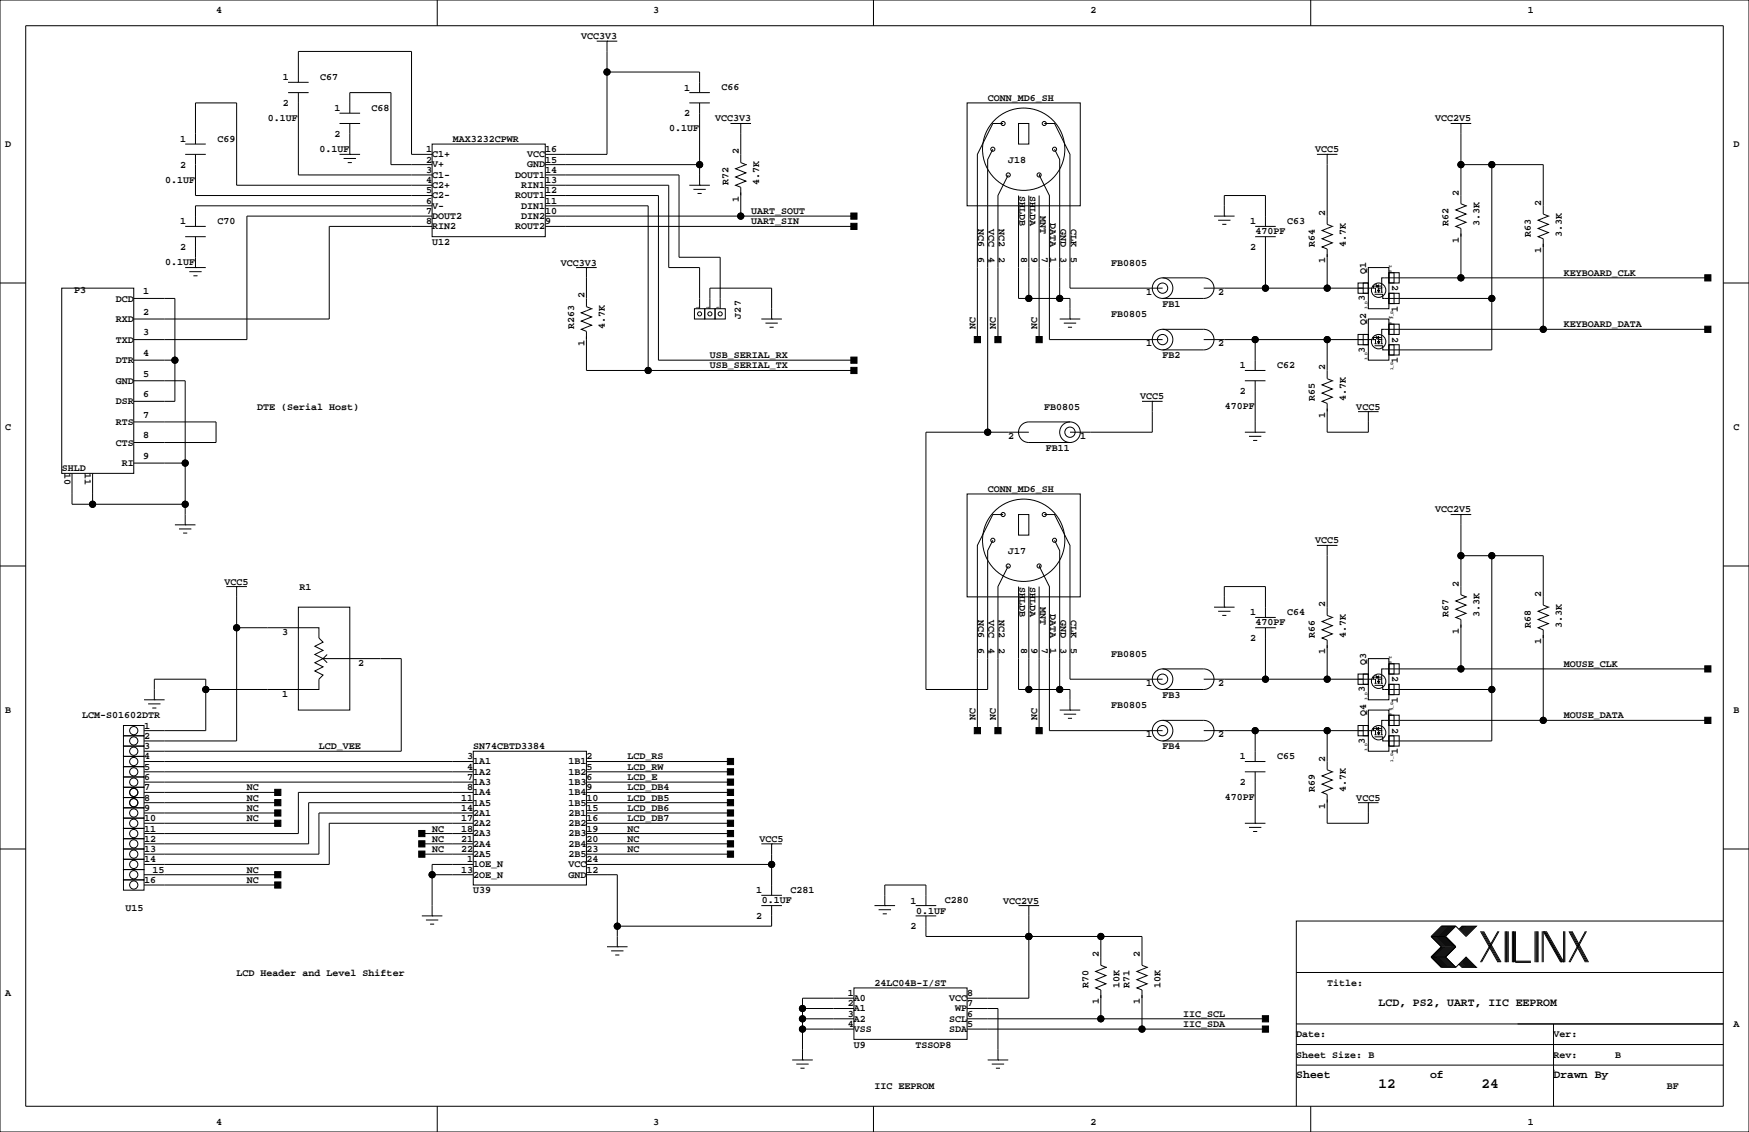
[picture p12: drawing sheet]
<svg xmlns="http://www.w3.org/2000/svg" width="432mm" height="279mm" viewBox="0 0 432 279" stroke-linecap="round" stroke-linejoin="round" font-family="sans-serif">
<g fill="none" stroke="#000" stroke-width=".25">
<path d="M0 0h431.8v279.4h-431.8zM6.3 6.4h419.1v266.6h-419.1zM107.9 0v6.4M147.3 10.2h5.1M149.9 10.2h.1M149.9 10.2v27.9h-15.3M149.9 17.8h22.8v5.1M215.6 0v6.4M323.6 0v6.4M45.7 38.1h5.1M45.7 35.6h5.1M48.3 35.6v-10.2h10.1v20.3h48.3"/>
<path d="M48.3 38.1v10.2h58.4M71.1 22.9h5.1M71.1 20.3h5.1M73.7 20.3v-7.6h27.9v25.4h5.1M73.7 22.9v20.3h33M83.8 38.1h5.1M83.8 30.5h5.1M83.8 27.9h5.1M84.8 39.1h3.1M86.4 38.1h.1M86.4 27.9v-5h10.1v17.7h10.2M86.4 30.5v7.6"/>
<path d="M106.7 35.6h27.9v22.8h-27.9zM170.2 22.9h5.1M170.2 25.4h5.1M172.7 25.4v20.3M180.3 30.5h5.1M182.9 30.5h.1M182.9 30.5v9.6l1.2 .5M238.8 25.4h27.9v25.4h-27.9zM245.1 36.8l-1.3 2.6v67.3M247.6 30.5h-2.5l-3.8 7.6v45.7M251.5 30.5h2.5v5.1h-2.5zM257.8 30.5h2.5l3.9 7.6v33h22.8"/>
<path d="M260.3 36.8l1.3 2.6v34.3M325.1 38.1h5.1M327.7 38.1h.1M327.7 38.1v17.3l1.2 .5M358.1 30.5h5.1M360.7 30.5h.1M360.7 30.5v19.8l1.2 .5M45.7 58.4h5.1M45.7 55.9h5.1M48.3 58.4v7.6M85.9 40.1h1M106.7 55.9h-25.4v22.8h-48.3"/>
<path d="M106.7 50.8h-58.4v5.1M106.7 53.3h-45.7v30.5h-28M134.6 50.8h25.4v40.6M134.6 45.7h30.5v20.3h7.6v10.2M134.6 48.3h28v40.6h48.2M134.6 53.3h76.2M134.6 40.6h38.1M134.6 55.9h76.2M134.6 43.2h33v20.3h10.2v12.7M170.2 45.7h5.1M171.2 46.7h3M172.2 47.8h1"/>
<path d="M172.7 45.7h.1M184.1 40.6h.1M184.1 40.6l-2.5 1.1 2.5 1-2.5 1 2.5 1-2.5 1 1.3 .5v7.1M248.9 43.2l-2.5 5.1v35.5M251.5 48.3v25.4h12.7v5M254 48.3v25.4M256.5 43.2h.1M256.5 43.2l2.6 5.1v35.5h27.9M256.5 48.3v35.5M299.7 53.3h5.1M300.7 54.4h3.1M301.8 55.4h1"/>
<path d="M302.3 53.3h.1M302.3 53.3v-5h10.1v7.6M309.9 58.4h5.1M309.9 55.9h5.1M312.4 58.4v12.7M328.9 55.9h.1M328.9 55.9l-2.5 1 2.5 1-2.5 1 2.5 1-2.5 1.1 1.3 .5v9.6M360.7 40.6h20.3v12.2l1.3 .5M361.9 50.8h.1M361.9 50.8l-2.5 1 2.5 1-2.5 1 2.5 1.1-2.5 1 1.3 .5v12.2M368.3 40.6v45.8h-26.9v-1.1h-2.1M382.3 53.3h.1"/>
<path d="M382.3 53.3l-2.6 1.1 2.6 1-2.6 1 2.6 1-2.6 1 1.3 .5v22.4M0 69.8h6.3M15.2 71.1h17.8v45.7h-17.8zM33 73.7h10.2v25.4h-10.2M45.7 66h5.1M46.7 67.1h3.1M47.8 68.1h1M48.3 66h.1M142.2 66h5.1M144.8 66h.1M144.8 66v9.7l1.2 .5M146 76.2h.1"/>
<path d="M146 76.2l-2.5 1 2.5 1-2.5 1 2.5 1.1-2.5 1 1.3 .5v9.6h66M171.4 76.2h2.6v2.5h-2.6zM174 76.2h2.5v2.5h-2.5zM175.3 76.2v-5.1h15.2v7.6M176.5 76.2h2.6v2.5h-2.6zM188 78.7h5M189 79.8h3M190.5 78.7h.1M261.6 78.7h5.1M262.6 79.8h3.1M264.2 78.7h.1M287 68.6h10.2a2.54 2.54 0 0 1 2.5 2.5 2.54 2.54 0 0 1-2.5 2.6h-10.2"/>
<path d="M297.2 71.1h42.4v1M335.3 69.8h2.5v2.6h-2.5zM336.5 69.8h1.3v2.6h-1.3zM337.8 66h5.1v10.2h-5.1zM337.8 78.7h5.1v10.2h-5.1zM339.3 72.6h2.1v1.1h26.9M339.3 72.1h.6M339.6 70.1l.3 .5 .5-.2v.5l-.5-.3 .2 .5M339.9 70.6h-.8v.5M340.1 71.6h.5l-.2 .5zM340.1 72.1h.5M340.4 70.6h.7"/>
<path d="M340.6 71.6h.1M340.9 72.1h.5M341.1 71.1v1M342.9 72.4h1.3v2.5h-1.3zM342.9 72.4h2.5v2.5h-2.5zM342.9 67.3h1.3v2.5h-1.3zM342.9 67.3h2.5v2.5h-2.5zM421.6 68.6h-80.5v2.5h-.7v.5M425.4 69.8h6.4M33 88.9h10.2M33 94h12.7v35.5M190 80.8h1"/>
<path d="M263.7 80.8h1M281.9 99.1h5.1M284.5 99.1h.1M284.5 99.1v7.6h-20.3M287 81.3h10.2a2.54 2.54 0 0 1 2.5 2.5 2.54 2.54 0 0 1-2.5 2.6h-10.2M297.2 83.8h42.4v1M307.3 91.4h5.1M307.3 94h5.1M309.9 83.8v7.6M309.9 94v12.7M327.7 83.8v9.7l1.2 .5M328.9 94h.1"/>
<path d="M328.9 94l-2.5 1 2.5 1-2.5 1 2.5 1-2.5 1.1 1.3 .5v7.1h10.1v-5.1M335.3 82.5h2.5v2.6h-2.5zM336.5 82.5h1.3v2.6h-1.3zM339.3 84.8h.6M339.6 82.8l.3 .5 .5-.2v.5l-.5-.3 .2 .5M339.9 83.3h-.8v.5M340.1 84.3h.5l-.2 .5zM340.1 84.8h.5M340.4 83.3h.7M340.6 84.3h.1M340.9 84.8h.5M341.1 83.8v1"/>
<path d="M342.9 85.1h1.3v2.5h-1.3zM342.9 85.1h2.5v2.5h-2.5zM342.9 80h1.3v2.5h-1.3zM342.9 80h2.5v2.5h-2.5zM421.6 81.3h-80.5v2.5h-.7v.5M17.8 116.8v7.7h27.9M22.9 116.8v7.7M33 104.1h20.3v5.1h-20.3M33 114.3h12.7M254 106.7h-25.4v63.5h15.2v-34.3l1.3-2.6M264.2 104.1h-10.2a2.54 2.54 0 0 0-2.5 2.6 2.54 2.54 0 0 0 2.5 2.5h10.2M307.3 106.7h5.1"/>
<path d="M308.4 107.7h3M309.4 108.7h1M309.9 106.7h.1M335.3 101.6h5.1M337.8 101.6h.1M0 139.7h6.3M43.2 129.5h5.1M44.2 130.6h3M45.2 131.6h1M45.7 129.5h.1M238.8 121.9h27.9v25.4h-27.9zM247.6 127h-2.5l-3.8 7.6v45.7"/>
<path d="M248.9 139.7l-2.5 5.1v35.5M251.5 127h2.5v5.1h-2.5zM256.5 139.7h.1M256.5 139.7l2.6 5.1v35.5h27.9M257.8 127h2.5l3.9 7.6v33h22.8M260.3 133.3l1.3 2.6v34.3M325.1 134.6h5.1M327.7 134.6h.1M327.7 134.6v17.3l1.2 .5M358.1 127h5.1M360.7 127h.1M360.7 127v19.8l1.2 .5"/>
<path d="M360.7 137.2h20.3v12.2l1.3 .5M368.3 137.2v45.7h-26.9v-1h-2.1M425.4 139.7h6.4M55.9 144.8h5.1M58.4 144.8h.1M58.4 154.9h20.3v2.6l1.1 1-2.1 1 2.1 1-2.1 1 2.1 1.1-2.1 1 2.1 1-2.1 1 2.1 1-1.1 1v2.6h-27.9M58.4 144.8v38.1h-22.8M73.7 149.9h12.7v25.4h-12.7zM251.5 144.8v25.4h12.7v5.1M254 144.8v25.4M256.5 144.8v35.5M299.7 149.9h5.1"/>
<path d="M300.7 150.9h3.1M301.8 151.9h1M302.3 149.9h.1M302.3 149.9v-5.1h10.1v7.6M309.9 154.9h5.1M309.9 152.4h5.1M312.4 154.9v12.7M328.9 152.4h.1M328.9 152.4l-2.5 1 2.5 1-2.5 1 2.5 1.1-2.5 1 1.3 .5v9.6M361.9 147.3h.1M361.9 147.3l-2.5 1 2.5 1.1-2.5 1 2.5 1-2.5 1 1.3 .5v12.2M382.3 149.9h.1"/>
<path d="M382.3 149.9l-2.6 1 2.6 1-2.6 1 2.6 1-2.6 1 1.3 .5v22.4M30.5 179.1h5.1v2.5h-5.1zM35.6 172.7h5M36.6 173.7h3M37.6 174.8h1M38.1 172.7h.1M38.1 172.7v-5.1h12.7v12.7h-15.2M79.8 162.6h19.3v22.8h-63.5M80.8 161.5l-1 1.1 1 1M261.6 175.3h5.1M262.6 176.3h3.1M263.7 177.3h1"/>
<path d="M264.2 175.3h.1M287 165.1h10.2a2.54 2.54 0 0 1 2.5 2.5 2.54 2.54 0 0 1-2.5 2.6h-10.2M287 177.8h10.2a2.54 2.54 0 0 1 2.5 2.5 2.54 2.54 0 0 1-2.5 2.6h-10.2M297.2 167.6h42.4v1.1M335.3 166.4h2.5v2.5h-2.5zM335.3 179.1h2.5v2.5h-2.5zM336.5 166.4h1.3v2.5h-1.3zM336.5 179.1h1.3v2.5h-1.3zM337.8 162.6h5.1v10.1h-5.1zM337.8 175.3h5.1v10.1h-5.1zM339.3 169.2h2.1v1h26.9M339.3 168.7h.6"/>
<path d="M339.6 166.6l.3 .5 .5-.2v.5l-.5-.3 .2 .5M339.6 179.3l.3 .5 .5-.2v.5l-.5-.3 .2 .5M339.9 167.1h-.8v.5M339.9 179.8h-.8v.5M340.1 168.1h.5l-.2 .6zM340.1 168.7h.5M340.4 167.1h.7M340.4 179.8h.7M340.6 168.1h.1M340.9 168.7h.5M341.1 167.6v1.1M342.9 168.9h1.3v2.5h-1.3z"/>
<path d="M342.9 168.9h2.5v2.5h-2.5zM342.9 163.8h1.3v2.6h-1.3zM342.9 163.8h2.5v2.6h-2.5zM342.9 176.5h1.3v2.6h-1.3zM342.9 176.5h2.5v2.6h-2.5zM421.6 165.1h-80.5v2.5h-.7v.5M421.6 177.8h-80.5v2.5h-.7v.5M30.5 199.4h5.1v2.5h-5.1zM30.5 189.2h5.1v2.6h-5.1zM30.5 191.8h5.1v2.5h-5.1zM30.5 196.8h5.1v2.6h-5.1zM30.5 194.3h5.1v2.5h-5.1z"/>
<path d="M30.5 184.1h5.1v2.6h-5.1zM30.5 186.7h5.1v2.5h-5.1zM30.5 181.6h5.1v2.5h-5.1zM35.6 198.1h33M35.6 188h81.2M35.6 190.5h81.2M35.6 193h81.2M35.6 195.6h33M116.8 185.4h28v33h-28zM116.8 198.1h-40.6v10.2h-40.6M116.8 195.6h-43.1v10.1h-38.1M144.8 198.1h35.5"/>
<path d="M144.8 188h35.5M144.8 190.5h35.5M144.8 193h35.5M144.8 195.6h35.5M297.2 180.3h42.4v1.1M307.3 188h5.1M307.3 190.5h5.1M309.9 180.3v7.7M309.9 190.5v12.7M327.7 180.3v9.7l1.2 .5M328.9 190.5h.1M328.9 190.5l-2.5 1 2.5 1-2.5 1 2.5 1.1-2.5 1 1.3 .5v7.1h10.1v-5.1"/>
<path d="M335.3 198.1h5.1M337.8 198.1h.1M339.3 181.4h.6M340.1 180.8h.5l-.2 .6zM340.1 181.4h.5M340.6 180.8h.1M340.9 181.4h.5M341.1 180.3v1.1M342.9 181.6h1.3v2.5h-1.3zM342.9 181.6h2.5v2.5h-2.5zM0 209.5h6.3M30.5 217.2h5.1v2.5h-5.1z"/>
<path d="M30.5 214.6h5.1v2.6h-5.1zM30.5 201.9h5.1v2.6h-5.1zM30.5 207h5.1v2.5h-5.1zM30.5 204.5h5.1v2.5h-5.1zM30.5 209.5h5.1v2.6h-5.1zM30.5 212.1h5.1v2.5h-5.1zM35.6 215.9h33M35.6 200.7h33M35.6 203.2h33M35.6 218.4h33M104.1 210.8h12.7M104.1 208.3h12.7"/>
<path d="M104.1 205.7h12.7M106.7 215.9h10.1M116.8 200.7h-38.1v10.1h-43.1M116.8 203.2h-35.5v10.2h-45.7M116.8 213.4h-10.1v12.7M144.8 210.8h35.5M144.8 208.3h35.5M144.8 205.7h35.5M144.8 215.9h7.6v17.8M144.8 213.4h45.7M144.8 200.7h35.5M144.8 203.2h35.5"/>
<path d="M188 208.3h5M190.5 208.3h.1M190.5 208.3v12.7M307.3 203.2h5.1M308.4 204.2h3M309.4 205.2h1M309.9 203.2h.1M425.4 209.5h6.4M104.1 226.1h5.1M105.2 227.1h3M106.2 228.1h1M106.7 226.1h.1"/>
<path d="M149.9 233.7h5M150.9 234.7h3M151.9 235.7h1M152.4 233.7h.1M188 223.5h5M188 221h5M190.5 223.5v5.1h-38.1M215.9 223.5h5.1M216.9 224.5h3.1M217.9 225.6h1M218.4 223.5h.1M218.4 223.5v-5.1h10.2v5.1"/>
<path d="M226.1 223.5h5M226.1 226.1h5M228.6 226.1v5h53.3v7.2l1.3 .5M251.5 223.5h5M254 231.1h.1M254 223.5h.1M254 223.5v22.9h-15.2M271.8 231.1v7.2l1.2 .5M273 238.8h.1M273 238.8l-2.5 1 2.5 1-2.5 1 2.5 1-2.5 1 1.3 .5v7.2M283.2 238.8h.1M283.2 238.8l-2.5 1 2.5 1-2.5 1 2.5 1-2.5 1 1.2 .5v9.7"/>
<path d="M353.3 236.2l2.6 2.6h3.5M353.3 231.1l2.6 2.6-2.6 2.5M353.3 236.2h3.6M353.3 231.1h3.6M356.1 228.6l-2.5 2.5 2.5 2.6-2.5 2.5 2.5 2.6M356.4 228.6l-2.6 2.5 2.6 2.6-2.6 2.5 2.6 2.6M356.6 228.6l-2.5 2.5 2.5 2.6-2.5 2.5 2.5 2.6M356.9 228.6l-2.6 2.5 2.6 2.6-2.6 2.5 2.6 2.6M356.9 231.1l2.5 2.6-2.5 2.5M356.9 236.2l2.5 2.6M357.1 228.6l-2.5 2.5 2.5 2.6-2.5 2.5 2.5 2.6M357.4 228.6l-2.6 2.5 2.6 2.6-2.6 2.5 2.6 2.6"/>
<path d="M357.6 228.6l-2.5 2.5 2.5 2.6-2.5 2.5 2.5 2.6M357.9 228.6l-2.6 2.5 2.6 2.6-2.6 2.5 2.6 2.6M358.1 228.6l-2.5 2.5 2.5 2.6-2.5 2.5 2.5 2.6M358.4 228.6l-2.5 2.5 2.5 2.6-2.5 2.5 2.5 2.6M358.6 228.6l-2.5 2.5 2.5 2.6-2.5 2.5 2.5 2.6M358.9 228.6l-2.5 2.5 2.5 2.6-2.5 2.5 2.5 2.6M359.2 228.6l-2.6 2.5 2.6 2.6-2.6 2.5 2.6 2.6M359.4 228.6l2.5 2.5 2.6-2.5h-3.6l-.7 .8M359.4 228.6h-3.5l-2.6 2.5M359.4 228.6l-2.5 2.5M360.2 238l.7 .8h3.6l-2.6-2.6-2.5 2.6M360.4 237.7l1 1.1"/>
<path d="M360.4 238l.8 .8M360.7 237.5l1.2 1.3M360.7 237.7l1 1.1M360.9 237.2l1.6 1.6M360.9 237.5l1.3 1.3M361.2 237l1.8 1.8M361.2 237.2l1.5 1.6M361.2 228.6l-.8 .8M361.4 236.7l2.1 2.1M361.4 237l1.8 1.8M361.4 228.6l-1 1M361.7 236.5l2.3 2.3"/>
<path d="M361.7 236.7l2 2.1M361.7 228.6l-1 1M361.9 236.5l2.3 2.3M361.9 228.6l-1.2 1.3M362.2 228.6l-1.3 1.3M362.5 228.6l-1.6 1.5M362.7 228.6l-1.5 1.5M363 228.6l-1.8 1.8M363.2 228.6l-1.8 1.8M363.5 228.6l-2.1 2M363.7 228.6l-2 2M364 228.6l-2.3 2.3"/>
<path d="M364.2 228.6l-2.3 2.3M365.5 229.9l4.3 7.6M365.8 229.9l4.3 7.6M366 229.9l4.3 7.6M366.3 229.9l4.3 7.6M369.8 229.9l-4.3 7.6M370.1 229.9l-4.3 7.6M371.6 229.9v7.6M371.9 229.9v7.6M372.1 229.9v7.6M372.4 229.9v7.6M373.4 229.9v7.6"/>
<path d="M373.6 229.9v7.6M373.9 229.9v7.6M374.1 229.9v7.6h3.9M374.1 237.2h3.9M379 229.9v7.6M379.2 229.9v7.6M379.5 229.9v7.6M379.7 229.9v7.6M380.7 229.9v7.6M381 237.5v-7.6l4.3 7.6M381.3 229.9l4.3 7.6M381.5 229.9l4.3 7.6"/>
<path d="M381.8 229.9l4.3 7.6v-7.6M386.3 229.9v7.6M387.3 229.9l4.1 7.6M387.6 229.9l4.1 7.6M387.9 229.9l4 7.6M388.1 229.9l4.1 7.6M391.4 229.9l-4.1 7.6M391.7 229.9l-4.1 7.6M425.4 227.3h-105.4v35.6M198.1 248.9h12.7M198.1 254h12.7M198.1 251.5h12.7"/>
<path d="M210.8 243.8h28v12.7h-28zM210.8 246.4h-12.7v15.2M238.8 248.9h7.6v12.7M238.8 254h73.6M238.8 251.5h73.6M320 257.8h105.4M320 252.7h105.4M320 240h105.4M383.5 252.7v20.3M107.9 273v6.4M195.6 261.6h5.1M196.6 262.6h3"/>
<path d="M197.6 263.7h1M198.1 261.6h.1M215.6 273v6.4M243.8 261.6h5.1M244.9 262.6h3M245.9 263.7h1M246.4 261.6h.1M320 262.9v10.1M320 262.9h105.4M323.6 273v6.4M383.5 264.2h.1"/>
<circle cx="149.9" cy="17.8" r=".76"/>
<circle cx="245.1" cy="36.8" r=".51"/>
<circle cx="247.6" cy="30.5" r=".51"/>
<circle cx="252.7" cy="36.8" r="10.2"/>
<circle cx="257.8" cy="30.5" r=".51"/>
<circle cx="260.3" cy="36.8" r=".51"/>
<circle cx="172.7" cy="40.6" r=".76"/>
<circle cx="182.9" cy="53.3" r=".76"/>
<circle cx="248.9" cy="43.2" r=".51"/>
<circle cx="256.5" cy="43.2" r=".51"/>
<circle cx="360.7" cy="40.6" r=".76"/>
<circle cx="368.3" cy="40.6" r=".76"/>
<circle cx="172.7" cy="77.5" r=".51"/>
<circle cx="175.3" cy="77.5" r=".51"/>
<circle cx="177.8" cy="77.5" r=".51"/>
<circle cx="254" cy="73.7" r=".76"/>
<circle cx="261.6" cy="73.7" r=".76"/>
<circle cx="287" cy="71.1" r="1.27"/>
<circle cx="287" cy="71.1" r="2.54"/>
<circle cx="312.4" cy="71.1" r=".76"/>
<circle cx="327.7" cy="71.1" r=".76"/>
<circle cx="340.4" cy="71.6" r="1.78"/>
<circle cx="360.7" cy="68.6" r=".76"/>
<circle cx="368.3" cy="73.7" r=".76"/>
<circle cx="43.2" cy="88.9" r=".76"/>
<circle cx="160" cy="91.4" r=".76"/>
<circle cx="287" cy="83.8" r="1.27"/>
<circle cx="287" cy="83.8" r="2.54"/>
<circle cx="309.9" cy="83.8" r=".76"/>
<circle cx="327.7" cy="83.8" r=".76"/>
<circle cx="340.4" cy="84.3" r="1.78"/>
<circle cx="381" cy="81.3" r=".76"/>
<circle cx="45.7" cy="114.3" r=".76"/>
<circle cx="243.8" cy="106.7" r=".76"/>
<circle cx="264.2" cy="106.7" r="1.27"/>
<circle cx="264.2" cy="106.7" r="2.54"/>
<circle cx="22.9" cy="124.5" r=".76"/>
<circle cx="45.7" cy="124.5" r=".76"/>
<circle cx="245.1" cy="133.3" r=".51"/>
<circle cx="247.6" cy="127" r=".51"/>
<circle cx="248.9" cy="139.7" r=".51"/>
<circle cx="252.7" cy="133.3" r="10.2"/>
<circle cx="256.5" cy="139.7" r=".51"/>
<circle cx="257.8" cy="127" r=".51"/>
<circle cx="260.3" cy="133.3" r=".51"/>
<circle cx="360.7" cy="137.2" r=".76"/>
<circle cx="368.3" cy="137.2" r=".76"/>
<circle cx="58.4" cy="154.9" r=".76"/>
<circle cx="50.8" cy="170.2" r=".76"/>
<circle cx="254" cy="170.2" r=".76"/>
<circle cx="261.6" cy="170.2" r=".76"/>
<circle cx="287" cy="167.6" r="1.27"/>
<circle cx="287" cy="167.6" r="2.54"/>
<circle cx="312.4" cy="167.6" r=".76"/>
<circle cx="327.7" cy="167.6" r=".76"/>
<circle cx="340.4" cy="168.1" r="1.78"/>
<circle cx="360.7" cy="165.1" r=".76"/>
<circle cx="368.3" cy="170.2" r=".76"/>
<circle cx="381" cy="177.8" r=".76"/>
<circle cx="33" cy="190.5" r="1.02"/>
<circle cx="33" cy="185.4" r="1.02"/>
<circle cx="33" cy="182.9" r="1.02"/>
<circle cx="33" cy="198.1" r="1.02"/>
<circle cx="33" cy="195.6" r="1.02"/>
<circle cx="33" cy="180.3" r="1.02"/>
<circle cx="33" cy="193" r="1.02"/>
<circle cx="33" cy="188" r="1.02"/>
<circle cx="287" cy="180.3" r="1.27"/>
<circle cx="287" cy="180.3" r="2.54"/>
<circle cx="309.9" cy="180.3" r=".76"/>
<circle cx="327.7" cy="180.3" r=".76"/>
<circle cx="340.4" cy="180.8" r="1.78"/>
<circle cx="33" cy="215.9" r="1.02"/>
<circle cx="33" cy="203.2" r="1.02"/>
<circle cx="33" cy="210.8" r="1.02"/>
<circle cx="33" cy="208.3" r="1.02"/>
<circle cx="33" cy="200.7" r="1.02"/>
<circle cx="33" cy="213.4" r="1.02"/>
<circle cx="33" cy="218.4" r="1.02"/>
<circle cx="33" cy="205.7" r="1.02"/>
<circle cx="106.7" cy="215.9" r=".76"/>
<circle cx="190.5" cy="213.4" r=".76"/>
<circle cx="152.4" cy="228.6" r=".76"/>
<circle cx="254" cy="231.1" r=".76"/>
<circle cx="271.8" cy="231.1" r=".76"/>
<circle cx="198.1" cy="254" r=".76"/>
<circle cx="198.1" cy="248.9" r=".76"/>
<circle cx="198.1" cy="251.5" r=".76"/>
<circle cx="271.8" cy="251.5" r=".76"/>
<circle cx="281.9" cy="254" r=".76"/>
</g>
<g fill="#000" stroke="#000" stroke-width=".25">
<path d="M210.1 55.1h1.5v1.5h-1.5z" fill-rule="evenodd"/>
<path d="M210.1 52.6h1.5v1.5h-1.5z" fill-rule="evenodd"/>
<path d="M420.9 67.8h1.5v1.5h-1.5z" fill-rule="evenodd"/>
<path d="M210.1 90.7h1.5v1.5h-1.5z" fill-rule="evenodd"/>
<path d="M210.1 88.1h1.5v1.6h-1.5z" fill-rule="evenodd"/>
<path d="M240.5 83.1h1.6v1.5h-1.6z" fill-rule="evenodd"/>
<path d="M245.6 83.1h1.5v1.5h-1.5z" fill-rule="evenodd"/>
<path d="M255.8 83.1h1.5v1.5h-1.5z" fill-rule="evenodd"/>
<path d="M420.9 80.5h1.5v1.5h-1.5z" fill-rule="evenodd"/>
<path d="M420.9 164.3h1.5v1.6h-1.5z" fill-rule="evenodd"/>
<path d="M420.9 177h1.5v1.6h-1.5z" fill-rule="evenodd"/>
<path d="M67.8 194.8h1.5v1.5h-1.5z" fill-rule="evenodd"/>
<path d="M67.8 197.4h1.5v1.5h-1.5z" fill-rule="evenodd"/>
<path d="M179.6 187.2h1.5v1.5h-1.5z" fill-rule="evenodd"/>
<path d="M179.6 189.7h1.5v1.6h-1.5z" fill-rule="evenodd"/>
<path d="M179.6 192.3h1.5v1.5h-1.5z" fill-rule="evenodd"/>
<path d="M179.6 194.8h1.5v1.5h-1.5z" fill-rule="evenodd"/>
<path d="M179.6 197.4h1.5v1.5h-1.5z" fill-rule="evenodd"/>
<path d="M240.5 179.6h1.6v1.5h-1.6z" fill-rule="evenodd"/>
<path d="M245.6 179.6h1.5v1.5h-1.5z" fill-rule="evenodd"/>
<path d="M255.8 179.6h1.5v1.5h-1.5z" fill-rule="evenodd"/>
<path d="M67.8 199.9h1.5v1.5h-1.5z" fill-rule="evenodd"/>
<path d="M67.8 202.4h1.5v1.6h-1.5z" fill-rule="evenodd"/>
<path d="M67.8 217.7h1.5v1.5h-1.5z" fill-rule="evenodd"/>
<path d="M67.8 215.1h1.5v1.6h-1.5z" fill-rule="evenodd"/>
<path d="M103.4 205h1.5v1.5h-1.5z" fill-rule="evenodd"/>
<path d="M103.4 207.5h1.5v1.5h-1.5z" fill-rule="evenodd"/>
<path d="M103.4 210.1h1.5v1.5h-1.5z" fill-rule="evenodd"/>
<path d="M179.6 210.1h1.5v1.5h-1.5z" fill-rule="evenodd"/>
<path d="M179.6 207.5h1.5v1.5h-1.5z" fill-rule="evenodd"/>
<path d="M179.6 205h1.5v1.5h-1.5z" fill-rule="evenodd"/>
<path d="M179.6 199.9h1.5v1.5h-1.5z" fill-rule="evenodd"/>
<path d="M179.6 202.4h1.5v1.6h-1.5z" fill-rule="evenodd"/>
<path d="M311.7 250.7h1.5v1.5h-1.5z" fill-rule="evenodd"/>
<path d="M311.7 253.2h1.5v1.6h-1.5z" fill-rule="evenodd"/>
<circle cx="149.9" cy="17.8" r=".76"/>
<circle cx="172.7" cy="40.6" r=".76"/>
<circle cx="182.9" cy="53.3" r=".76"/>
<circle cx="360.7" cy="40.6" r=".76"/>
<circle cx="368.3" cy="40.6" r=".76"/>
<circle cx="254" cy="73.7" r=".76"/>
<circle cx="261.6" cy="73.7" r=".76"/>
<circle cx="312.4" cy="71.1" r=".76"/>
<circle cx="327.7" cy="71.1" r=".76"/>
<circle cx="360.7" cy="68.6" r=".76"/>
<circle cx="368.3" cy="73.7" r=".76"/>
<circle cx="43.2" cy="88.9" r=".76"/>
<circle cx="160" cy="91.4" r=".76"/>
<circle cx="309.9" cy="83.8" r=".76"/>
<circle cx="327.7" cy="83.8" r=".76"/>
<circle cx="381" cy="81.3" r=".76"/>
<circle cx="45.7" cy="114.3" r=".76"/>
<circle cx="243.8" cy="106.7" r=".76"/>
<circle cx="22.9" cy="124.5" r=".76"/>
<circle cx="45.7" cy="124.5" r=".76"/>
<circle cx="360.7" cy="137.2" r=".76"/>
<circle cx="368.3" cy="137.2" r=".76"/>
<circle cx="58.4" cy="154.9" r=".76"/>
<circle cx="50.8" cy="170.2" r=".76"/>
<circle cx="254" cy="170.2" r=".76"/>
<circle cx="261.6" cy="170.2" r=".76"/>
<circle cx="312.4" cy="167.6" r=".76"/>
<circle cx="327.7" cy="167.6" r=".76"/>
<circle cx="360.7" cy="165.1" r=".76"/>
<circle cx="368.3" cy="170.2" r=".76"/>
<circle cx="381" cy="177.8" r=".76"/>
<circle cx="309.9" cy="180.3" r=".76"/>
<circle cx="327.7" cy="180.3" r=".76"/>
<circle cx="106.7" cy="215.9" r=".76"/>
<circle cx="190.5" cy="213.4" r=".76"/>
<circle cx="152.4" cy="228.6" r=".76"/>
<circle cx="254" cy="231.1" r=".76"/>
<circle cx="271.8" cy="231.1" r=".76"/>
<circle cx="198.1" cy="254" r=".76"/>
<circle cx="198.1" cy="248.9" r=".76"/>
<circle cx="198.1" cy="251.5" r=".76"/>
<circle cx="271.8" cy="251.5" r=".76"/>
<circle cx="281.9" cy="254" r=".76"/>
</g>
<g font-size="3.5">
<text x="340.4" y="268.5">12</text>
<text x="365.8" y="268.5">24</text>
</g>
<g font-size="2.8">
<text x="340.4" y="248.3">LCD, PS2, UART, IIC EEPROM</text>
<text x="320" y="266.1">Sheet</text>
<text x="353.1" y="266.1">of</text>
<text x="383.5" y="266.1">Drawn By</text>
</g>
<g font-size="2.5">
<text x="53.3" y="3.3">4</text>
<text x="161.3" y="3.3">3</text>
<text x="269.2" y="3.3">2</text>
<text x="377.2" y="3.3">1</text>
<text x="143.5" y="9.7">VCC3V3</text>
<text x="69.8" y="19.8">1</text>
<text x="79.1" y="19.7">C67</text>
<text x="168.9" y="22.4">1</text>
<text x="178.1" y="22.3">C66</text>
<text x="66.1" y="29.9">0.1UF</text>
<text x="69.8" y="26.2">2</text>
<text x="82.5" y="27.4">1</text>
<text x="91.8" y="27.4">C68</text>
<text x="168.9" y="28.7">2</text>
<text x="176.5" y="30">VCC3V3</text>
<text x="243.8" y="24.9">CONN_MD6_SH</text>
<text x="354.3" y="30">VCC2V5</text>
<text x="44.4" y="35.1">1</text>
<text x="53.7" y="35">C69</text>
<text x="82.5" y="33.8">2</text>
<text x="111.8" y="35.1">MAX3232CPWR</text>
<text x="165.2" y="32.4">0.1UF</text>
<text x="1.3" y="36.3">D</text>
<text x="44.4" y="41.4">2</text>
<text x="78.8" y="37.5">0.1UF</text>
<text x="105.2" y="37.6">1</text>
<text x="105.2" y="40.1">2</text>
<text x="106.7" y="38.8">C1+</text>
<text x="106.7" y="41.3">V+</text>
<text x="130.2" y="38.8">VCC</text>
<text x="130.2" y="41.3">GND</text>
<text x="134.6" y="40.1">15</text>
<text x="134.6" y="37.6">16</text>
<text x="182.4" y="38.1" transform="rotate(-90 182.4 38.1)">2</text>
<text x="248.9" y="40.1">J18</text>
<text x="324.7" y="37.6">VCC5</text>
<text x="428" y="36.3">D</text>
<text x="40.7" y="45.1">0.1UF</text>
<text x="105.2" y="42.7">3</text>
<text x="105.2" y="45.2">4</text>
<text x="105.2" y="47.8">5</text>
<text x="106.7" y="43.9">C1-</text>
<text x="106.7" y="46.4">C2+</text>
<text x="127.2" y="43.9">DOUT1</text>
<text x="128.7" y="46.4">RIN1</text>
<text x="134.6" y="42.7">14</text>
<text x="134.6" y="45.2">13</text>
<text x="134.6" y="47.8">12</text>
<text x="179.8" y="45.7" transform="rotate(-90 179.8 45.7)">R72</text>
<text x="187.5" y="45.7" transform="rotate(-90 187.5 45.7)">4.7K</text>
<text x="105.2" y="52.8">7</text>
<text x="105.2" y="50.3">6</text>
<text x="106.7" y="49">C2-</text>
<text x="106.7" y="51.5">V-</text>
<text x="127.2" y="49">ROUT1</text>
<text x="128.7" y="51.5">DIN1</text>
<text x="134.6" y="50.3">11</text>
<text x="134.6" y="52.8">10</text>
<text x="182.4" y="49.7" transform="rotate(-90 182.4 49.7)">1</text>
<text x="185.4" y="52.8">UART_SOUT</text>
<text x="251.7" y="48.3" transform="rotate(90 251.7 48.3)">SHLDB</text>
<text x="254.2" y="48.3" transform="rotate(90 254.2 48.3)">SHLDA</text>
<text x="256.8" y="53.3" transform="rotate(90 256.8 53.3)">MNT</text>
<text x="327.2" y="53.3" transform="rotate(-90 327.2 53.3)">2</text>
<text x="360.2" y="48.3" transform="rotate(-90 360.2 48.3)">2</text>
<text x="380.5" y="50.8" transform="rotate(-90 380.5 50.8)">2</text>
<text x="44.4" y="55.4">1</text>
<text x="53.7" y="55.3">C70</text>
<text x="105.2" y="55.4">8</text>
<text x="106.7" y="54">DOUT2</text>
<text x="106.7" y="56.6">RIN2</text>
<text x="127.2" y="56.6">ROUT2</text>
<text x="128.7" y="54">DIN2</text>
<text x="134.6" y="55.4">9</text>
<text x="185.4" y="55.4">UART_SIN</text>
<text x="241.5" y="56.5" transform="rotate(90 241.5 56.5)">NC6</text>
<text x="244.1" y="56.5" transform="rotate(90 244.1 56.5)">VCC</text>
<text x="246.6" y="56.5" transform="rotate(90 246.6 56.5)">NC2</text>
<text x="259.3" y="55" transform="rotate(90 259.3 55)">DATA</text>
<text x="261.8" y="56.5" transform="rotate(90 261.8 56.5)">GND</text>
<text x="264.4" y="56.5" transform="rotate(90 264.4 56.5)">CLK</text>
<text x="308.6" y="55.4">1</text>
<text x="310" y="57.8">470PF</text>
<text x="317.8" y="55.3">C63</text>
<text x="357.6" y="55.9" transform="rotate(-90 357.6 55.9)">R62</text>
<text x="360.2" y="59.9" transform="rotate(-90 360.2 59.9)">1</text>
<text x="365.3" y="55.9" transform="rotate(-90 365.3 55.9)">3.3K</text>
<text x="378" y="58.4" transform="rotate(-90 378 58.4)">R63</text>
<text x="385.6" y="58.4" transform="rotate(-90 385.6 58.4)">3.3K</text>
<text x="40.7" y="65.5">0.1UF</text>
<text x="44.4" y="61.7">2</text>
<text x="106.7" y="60.5">U12</text>
<text x="138.4" y="65.5">VCC3V3</text>
<text x="241.5" y="63.5" transform="rotate(90 241.5 63.5)">6</text>
<text x="244.1" y="63.5" transform="rotate(90 244.1 63.5)">4</text>
<text x="246.6" y="63.5" transform="rotate(90 246.6 63.5)">2</text>
<text x="252.1" y="63.5" transform="rotate(90 252.1 63.5)">8</text>
<text x="254.6" y="63.5" transform="rotate(90 254.6 63.5)">9</text>
<text x="257.2" y="63.5" transform="rotate(90 257.2 63.5)">7</text>
<text x="259.3" y="63.5" transform="rotate(90 259.3 63.5)">1</text>
<text x="261.8" y="63.5" transform="rotate(90 261.8 63.5)">3</text>
<text x="264.4" y="63.5" transform="rotate(90 264.4 63.5)">5</text>
<text x="274.3" y="65.5">FB0805</text>
<text x="308.6" y="61.7">2</text>
<text x="324.6" y="61" transform="rotate(-90 324.6 61)">R64</text>
<text x="327.2" y="65" transform="rotate(-90 327.2 65)">1</text>
<text x="332.2" y="61" transform="rotate(-90 332.2 61)">4.7K</text>
<text x="380.5" y="62.4" transform="rotate(-90 380.5 62.4)">1</text>
<text x="337.2" y="67.5" transform="rotate(-90 337.2 67.5)">Q1</text>
<text x="343.7" y="70.4" transform="rotate(90 343.7 70.4)">2</text>
<text x="386.1" y="68.1">KEYBOARD_CLK</text>
<text x="18.3" y="72.4">P3</text>
<text x="28.6" y="74.4">DCD</text>
<text x="35.3" y="72.6">1</text>
<text x="35.3" y="77.7">2</text>
<text x="144.3" y="73.7" transform="rotate(-90 144.3 73.7)">2</text>
<text x="283" y="72.7">1</text>
<text x="287" y="75.7">FB1</text>
<text x="300.8" y="72.7">2</text>
<text x="337" y="74.4" transform="rotate(-90 337 74.4)">3</text>
<text x="345.1" y="76.9" transform="rotate(-90 345.1 76.9)">1</text>
<text x="28.6" y="79.5">RXD</text>
<text x="35.3" y="82.8">3</text>
<text x="141.7" y="81.3" transform="rotate(-90 141.7 81.3)">R263</text>
<text x="149.4" y="81.3" transform="rotate(-90 149.4 81.3)">4.7K</text>
<text x="182.9" y="78.6" transform="rotate(-90 182.9 78.6)">J27</text>
<text x="240.8" y="81.3" transform="rotate(-90 240.8 81.3)">NC</text>
<text x="245.9" y="81.3" transform="rotate(-90 245.9 81.3)">NC</text>
<text x="256" y="81.3" transform="rotate(-90 256 81.3)">NC</text>
<text x="274.3" y="78.2">FB0805</text>
<text x="337.2" y="80.2" transform="rotate(-90 337.2 80.2)">Q2</text>
<text x="343.7" y="83.1" transform="rotate(90 343.7 83.1)">2</text>
<text x="386.1" y="80.8">KEYBOARD_DATA</text>
<text x="28.6" y="84.6">TXD</text>
<text x="28.6" y="89.7">DTR</text>
<text x="35.3" y="87.9">4</text>
<text x="144.3" y="85.3" transform="rotate(-90 144.3 85.3)">1</text>
<text x="175.3" y="88.4">USB_SERIAL_RX</text>
<text x="283" y="85.4">1</text>
<text x="287" y="88.4">FB2</text>
<text x="300.8" y="85.4">2</text>
<text x="337" y="87.1" transform="rotate(-90 337 87.1)">3</text>
<text x="345.1" y="89.6" transform="rotate(-90 345.1 89.6)">1</text>
<text x="28.6" y="94.7">GND</text>
<text x="35.3" y="93">5</text>
<text x="175.3" y="90.9">USB_SERIAL_TX</text>
<text x="306.1" y="90.9">1</text>
<text x="315.3" y="90.9">C62</text>
<text x="327.2" y="91.4" transform="rotate(-90 327.2 91.4)">2</text>
<text x="28.6" y="99.8">DSR</text>
<text x="35.3" y="98">6</text>
<text x="63.5" y="101.1">DTE (Serial Host)</text>
<text x="257.8" y="101.1">FB0805</text>
<text x="281.5" y="98.6">VCC5</text>
<text x="302.4" y="101">470PF</text>
<text x="306.1" y="97.3">2</text>
<text x="324.6" y="99.1" transform="rotate(-90 324.6 99.1)">R65</text>
<text x="332.2" y="99.1" transform="rotate(-90 332.2 99.1)">4.7K</text>
<text x="334.9" y="101.1">VCC5</text>
<text x="1.3" y="106.2">C</text>
<text x="28.6" y="104.9">RTS</text>
<text x="35.3" y="103.1">7</text>
<text x="327.2" y="103.1" transform="rotate(-90 327.2 103.1)">1</text>
<text x="428" y="106.2">C</text>
<text x="28.6" y="110">CTS</text>
<text x="35.3" y="108.2">8</text>
<text x="35.3" y="113.3">9</text>
<text x="248.9" y="108.3">2</text>
<text x="258.2" y="111.3">FB11</text>
<text x="266.7" y="108.3">1</text>
<text x="15.2" y="116.3">SHLD</text>
<text x="15.9" y="116.8" transform="rotate(90 15.9 116.8)">10</text>
<text x="21" y="116.8" transform="rotate(90 21 116.8)">11</text>
<text x="30.1" y="115.1">RI</text>
<text x="243.8" y="121.4">CONN_MD6_SH</text>
<text x="354.3" y="126.5">VCC2V5</text>
<text x="248.9" y="136.7">J17</text>
<text x="324.7" y="134.1">VCC5</text>
<text x="55.5" y="144.3">VCC5</text>
<text x="73.9" y="145.6">R1</text>
<text x="251.7" y="144.8" transform="rotate(90 251.7 144.8)">SHLDB</text>
<text x="254.2" y="144.8" transform="rotate(90 254.2 144.8)">SHLDA</text>
<text x="256.8" y="149.9" transform="rotate(90 256.8 149.9)">MNT</text>
<text x="327.2" y="149.9" transform="rotate(-90 327.2 149.9)">2</text>
<text x="360.2" y="144.8" transform="rotate(-90 360.2 144.8)">2</text>
<text x="380.5" y="147.3" transform="rotate(-90 380.5 147.3)">2</text>
<text x="241.5" y="153" transform="rotate(90 241.5 153)">NC6</text>
<text x="244.1" y="153" transform="rotate(90 244.1 153)">VCC</text>
<text x="246.6" y="153" transform="rotate(90 246.6 153)">NC2</text>
<text x="259.3" y="151.6" transform="rotate(90 259.3 151.6)">DATA</text>
<text x="261.8" y="153" transform="rotate(90 261.8 153)">GND</text>
<text x="264.4" y="153" transform="rotate(90 264.4 153)">CLK</text>
<text x="308.6" y="151.9">1</text>
<text x="310" y="154.4">470PF</text>
<text x="317.8" y="151.8">C64</text>
<text x="357.6" y="152.4" transform="rotate(-90 357.6 152.4)">R67</text>
<text x="365.3" y="152.4" transform="rotate(-90 365.3 152.4)">3.3K</text>
<text x="378" y="154.9" transform="rotate(-90 378 154.9)">R68</text>
<text x="385.6" y="154.9" transform="rotate(-90 385.6 154.9)">3.3K</text>
<text x="69.6" y="156.8">3</text>
<text x="241.5" y="160" transform="rotate(90 241.5 160)">6</text>
<text x="244.1" y="160" transform="rotate(90 244.1 160)">4</text>
<text x="246.6" y="160" transform="rotate(90 246.6 160)">2</text>
<text x="252.1" y="160" transform="rotate(90 252.1 160)">8</text>
<text x="254.6" y="160" transform="rotate(90 254.6 160)">9</text>
<text x="257.2" y="160" transform="rotate(90 257.2 160)">7</text>
<text x="259.3" y="160" transform="rotate(90 259.3 160)">1</text>
<text x="261.8" y="160" transform="rotate(90 261.8 160)">3</text>
<text x="264.4" y="160" transform="rotate(90 264.4 160)">5</text>
<text x="308.6" y="158.2">2</text>
<text x="324.6" y="157.5" transform="rotate(-90 324.6 157.5)">R66</text>
<text x="327.2" y="161.5" transform="rotate(-90 327.2 161.5)">1</text>
<text x="332.2" y="157.5" transform="rotate(-90 332.2 157.5)">4.7K</text>
<text x="360.2" y="156.4" transform="rotate(-90 360.2 156.4)">1</text>
<text x="380.5" y="159" transform="rotate(-90 380.5 159)">1</text>
<text x="88.4" y="164.4">2</text>
<text x="274.3" y="162.1">FB0805</text>
<text x="337.2" y="164" transform="rotate(-90 337.2 164)">Q3</text>
<text x="343.7" y="166.9" transform="rotate(90 343.7 166.9)">2</text>
<text x="386.1" y="164.6">MOUSE_CLK</text>
<text x="69.6" y="172">1</text>
<text x="283" y="169.3">1</text>
<text x="287" y="172.2">FB3</text>
<text x="300.8" y="169.3">2</text>
<text x="337" y="170.9" transform="rotate(-90 337 170.9)">3</text>
<text x="345.1" y="173.5" transform="rotate(-90 345.1 173.5)">1</text>
<text x="1.3" y="176">B</text>
<text x="20.3" y="177.3">LCM-S01602DTR</text>
<text x="35.6" y="179.8">1</text>
<text x="240.8" y="177.8" transform="rotate(-90 240.8 177.8)">NC</text>
<text x="245.9" y="177.8" transform="rotate(-90 245.9 177.8)">NC</text>
<text x="256" y="177.8" transform="rotate(-90 256 177.8)">NC</text>
<text x="274.3" y="174.8">FB0805</text>
<text x="337.2" y="176.7" transform="rotate(-90 337.2 176.7)">Q4</text>
<text x="343.7" y="179.6" transform="rotate(90 343.7 179.6)">2</text>
<text x="386.1" y="177.3">MOUSE_DATA</text>
<text x="428" y="176">B</text>
<text x="35.6" y="182.4">2</text>
<text x="35.6" y="184.9">3</text>
<text x="78.7" y="184.9">LCD_VEE</text>
<text x="116.8" y="184.9">SN74CBTD3384</text>
<text x="283" y="182">1</text>
<text x="287" y="184.9">FB4</text>
<text x="300.8" y="182">2</text>
<text x="337" y="183.6" transform="rotate(-90 337 183.6)">3</text>
<text x="35.6" y="187.5">4</text>
<text x="35.6" y="190">5</text>
<text x="115.4" y="187.5">3</text>
<text x="115.4" y="190">4</text>
<text x="116.8" y="188.7">1A1</text>
<text x="116.8" y="191.2">1A2</text>
<text x="140.3" y="188.7">1B1</text>
<text x="140.3" y="191.2">1B2</text>
<text x="144.8" y="187.5">2</text>
<text x="144.8" y="190">5</text>
<text x="154.9" y="190">LCD_RW</text>
<text x="154.9" y="187.5">LCD_RS</text>
<text x="306.1" y="187.5">1</text>
<text x="315.3" y="187.4">C65</text>
<text x="327.2" y="188" transform="rotate(-90 327.2 188)">2</text>
<text x="345.1" y="186.2" transform="rotate(-90 345.1 186.2)">1</text>
<text x="35.6" y="192.5">6</text>
<text x="35.6" y="195.1">7</text>
<text x="35.6" y="197.6">8</text>
<text x="61" y="197.6">NC</text>
<text x="61" y="195.1">NC</text>
<text x="113.9" y="197.6">11</text>
<text x="115.4" y="192.5">7</text>
<text x="115.4" y="195.1">8</text>
<text x="116.8" y="193.7">1A3</text>
<text x="116.8" y="196.3">1A4</text>
<text x="140.3" y="193.7">1B3</text>
<text x="140.3" y="196.3">1B4</text>
<text x="144.8" y="197.6">10</text>
<text x="144.8" y="192.5">6</text>
<text x="144.8" y="195.1">9</text>
<text x="154.9" y="197.6">LCD_DB5</text>
<text x="154.9" y="195.1">LCD_DB4</text>
<text x="154.9" y="192.5">LCD_E</text>
<text x="302.4" y="197.5">470PF</text>
<text x="306.1" y="193.8">2</text>
<text x="324.6" y="195.6" transform="rotate(-90 324.6 195.6)">R69</text>
<text x="332.2" y="195.6" transform="rotate(-90 332.2 195.6)">4.7K</text>
<text x="334.9" y="197.6">VCC5</text>
<text x="35.6" y="202.7">10</text>
<text x="35.6" y="200.2">9</text>
<text x="61" y="202.7">NC</text>
<text x="61" y="200.2">NC</text>
<text x="113.9" y="200.2">14</text>
<text x="113.9" y="202.7">17</text>
<text x="116.8" y="198.8">1A5</text>
<text x="116.8" y="201.4">2A1</text>
<text x="116.8" y="203.9">2A2</text>
<text x="140.3" y="198.8">1B5</text>
<text x="140.3" y="201.4">2B1</text>
<text x="140.3" y="203.9">2B2</text>
<text x="144.8" y="200.2">15</text>
<text x="144.8" y="202.7">16</text>
<text x="154.9" y="202.7">LCD_DB7</text>
<text x="154.9" y="200.2">LCD_DB6</text>
<text x="327.2" y="199.6" transform="rotate(-90 327.2 199.6)">1</text>
<text x="35.6" y="205.2">11</text>
<text x="35.6" y="207.8">12</text>
<text x="106.7" y="207.8">NC</text>
<text x="106.7" y="205.2">NC</text>
<text x="113.9" y="205.2">18</text>
<text x="113.9" y="207.8">21</text>
<text x="116.8" y="206.4">2A3</text>
<text x="116.8" y="209">2A4</text>
<text x="140.3" y="206.4">2B3</text>
<text x="140.3" y="209">2B4</text>
<text x="144.8" y="205.2">19</text>
<text x="144.8" y="207.8">20</text>
<text x="154.9" y="205.2">NC</text>
<text x="154.9" y="207.8">NC</text>
<text x="187.5" y="207.8">VCC5</text>
<text x="35.6" y="210.3">13</text>
<text x="35.6" y="212.9">14</text>
<text x="37.7" y="215.4">15</text>
<text x="61" y="215.4">NC</text>
<text x="106.7" y="210.3">NC</text>
<text x="113.9" y="215.4">13</text>
<text x="113.9" y="210.3">22</text>
<text x="115.4" y="212.9">1</text>
<text x="116.8" y="214.1">1OE_N</text>
<text x="116.8" y="211.5">2A5</text>
<text x="140.3" y="214.1">VCC</text>
<text x="140.3" y="211.5">2B5</text>
<text x="144.8" y="215.4">12</text>
<text x="144.8" y="212.9">24</text>
<text x="144.8" y="210.3">23</text>
<text x="154.9" y="210.3">NC</text>
<text x="35.6" y="217.9">16</text>
<text x="61" y="217.9">NC</text>
<text x="116.8" y="216.6">2OE_N</text>
<text x="116.8" y="220.5">U39</text>
<text x="140.3" y="216.6">GND</text>
<text x="186.7" y="220.5">1</text>
<text x="195.2" y="220.4">C281</text>
<text x="31" y="224.8">U15</text>
<text x="186.7" y="226.8">2</text>
<text x="188.1" y="222.9">0.1UF</text>
<text x="224.8" y="223">1</text>
<text x="226.2" y="225.5">0.1UF</text>
<text x="233.3" y="222.9">C280</text>
<text x="247.6" y="223">VCC2V5</text>
<text x="224.8" y="229.4">2</text>
<text x="271.3" y="236.2" transform="rotate(-90 271.3 236.2)">2</text>
<text x="281.4" y="236.2" transform="rotate(-90 281.4 236.2)">2</text>
<text x="1.3" y="245.9">A</text>
<text x="58.4" y="240.8">LCD Header and Level Shifter</text>
<text x="209.3" y="245.9">1</text>
<text x="215.9" y="243.3">24LC04B-I/ST</text>
<text x="238.8" y="245.9">8</text>
<text x="268.7" y="243.8" transform="rotate(-90 268.7 243.8)">R70</text>
<text x="276.4" y="243.8" transform="rotate(-90 276.4 243.8)">10K</text>
<text x="278.9" y="243.8" transform="rotate(-90 278.9 243.8)">R71</text>
<text x="286.5" y="243.8" transform="rotate(-90 286.5 243.8)">10K</text>
<text x="327.7" y="243.3">Title:</text>
<text x="209.3" y="248.4">2</text>
<text x="209.3" y="251">3</text>
<text x="210.8" y="247.1">A0</text>
<text x="210.8" y="249.6">A1</text>
<text x="234.3" y="247.1">VCC</text>
<text x="235.8" y="249.6">WP</text>
<text x="238.8" y="251">6</text>
<text x="238.8" y="248.4">7</text>
<text x="271.3" y="247.9" transform="rotate(-90 271.3 247.9)">1</text>
<text x="281.4" y="247.9" transform="rotate(-90 281.4 247.9)">1</text>
<text x="292.1" y="251">IIC_SCL</text>
<text x="209.3" y="253.5">4</text>
<text x="210.8" y="252.2">A2</text>
<text x="210.8" y="254.7">VSS</text>
<text x="234.3" y="254.7">SDA</text>
<text x="234.3" y="252.2">SCL</text>
<text x="238.8" y="253.5">5</text>
<text x="292.1" y="253.5">IIC_SDA</text>
<text x="320" y="256">Date:</text>
<text x="383.5" y="256">Ver:</text>
<text x="428" y="253.5">A</text>
<text x="210.8" y="258.6">U9</text>
<text x="226.1" y="258.6">TSSOP8</text>
<text x="320" y="261.1">Sheet Size: B</text>
<text x="383.5" y="261.1">Rev:</text>
<text x="398.8" y="261.1">B</text>
<text x="215.9" y="268.7">IIC EEPROM</text>
<text x="411.5" y="268.7">BF</text>
<text x="53.3" y="277.6">4</text>
<text x="161.3" y="277.6">3</text>
<text x="269.2" y="277.6">2</text>
<text x="377.2" y="277.6">1</text>
</g>
<g font-size="1.1">
<text x="343" y="65.4" transform="rotate(90 343 65.4)">2_S</text>
<text x="172.5" y="76.2" transform="rotate(-90 172.5 76.2)">1</text>
<text x="175" y="76.2" transform="rotate(-90 175 76.2)">2</text>
<text x="177.6" y="76.2" transform="rotate(-90 177.6 76.2)">3</text>
<text x="337.6" y="76.2" transform="rotate(-90 337.6 76.2)">3_D</text>
<text x="343" y="78.1" transform="rotate(90 343 78.1)">2_S</text>
<text x="344" y="78.7" transform="rotate(-90 344 78.7)">1_G</text>
<text x="337.6" y="88.9" transform="rotate(-90 337.6 88.9)">3_D</text>
<text x="344" y="91.4" transform="rotate(-90 344 91.4)">1_G</text>
<text x="343" y="161.9" transform="rotate(90 343 161.9)">2_S</text>
<text x="337.6" y="172.7" transform="rotate(-90 337.6 172.7)">3_D</text>
<text x="343" y="174.6" transform="rotate(90 343 174.6)">2_S</text>
<text x="344" y="175.3" transform="rotate(-90 344 175.3)">1_G</text>
<text x="337.6" y="185.4" transform="rotate(-90 337.6 185.4)">3_D</text>
<text x="344" y="188" transform="rotate(-90 344 188)">1_G</text>
</g>
<g font-size=".4">
<text x="341.6" y="71.1" transform="rotate(-90 341.6 71.1)">0</text>
<text x="341.6" y="83.8" transform="rotate(-90 341.6 83.8)">0</text>
<text x="341.6" y="167.6" transform="rotate(-90 341.6 167.6)">0</text>
<text x="341.6" y="180.3" transform="rotate(-90 341.6 180.3)">0</text>
</g>
</svg>
